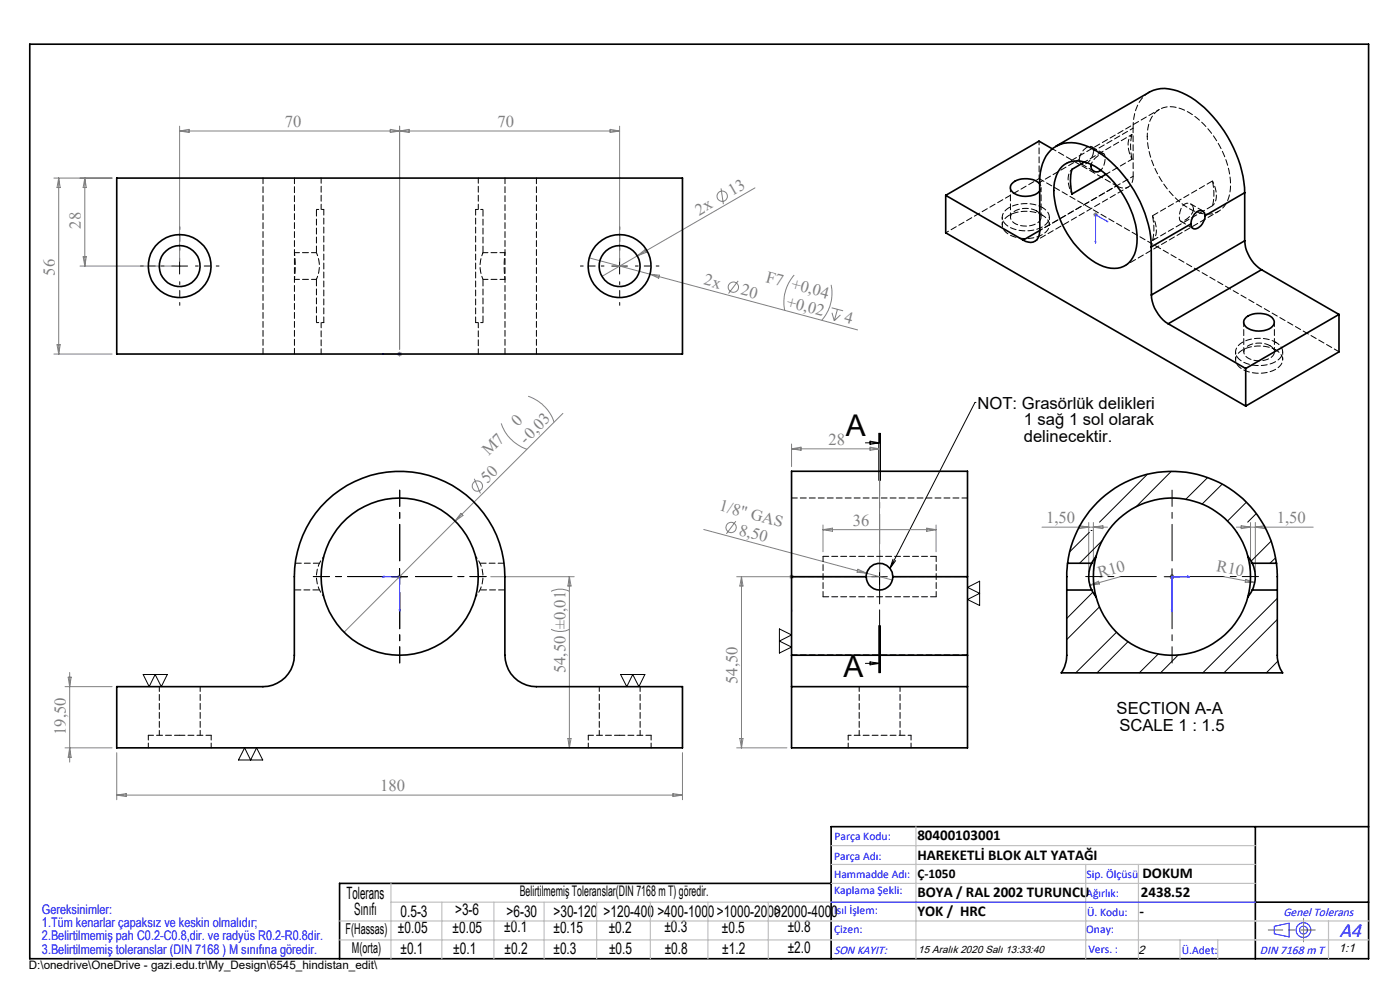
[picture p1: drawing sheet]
<svg xmlns="http://www.w3.org/2000/svg" width="297mm" height="210mm" viewBox="0 0 297 210" stroke-linecap="round" stroke-linejoin="round" font-family="sans-serif">
<g fill="none" stroke="#808080" stroke-width=".21">
<path d="M11.4 37.8h12.4M12.5 37.8l.3 2h-.7zM12.5 37.8v37.3M18 37.8v18.6M18 37.8l.3 2h-.7zM38.1 26.8v28.6M38.1 27.8l2-.4v.7zM82.8 27.4l2 .4-2 .3zM84.8 26.8v47.3M84.8 27.8l2-.4v.7zM129.4 27.4l2 .4-2 .3zM131.4 27.8h-93.3"/>
<path d="M131.4 26.8v28.6M153 40l.5 3.3M160.2 39.9l-25 14.4M17 56.4h20.1M17.6 54.5h.7l-.3 1.9zM125 54.7l12.9 3.5M135.2 54.3l-7.5 4.3M135.2 54.3l1.6-1.3 .3 .5zM137.9 58.2l44 11.8M137.9 58.2l2 .2-.2 .6zM156.6 59.6l-2 2.7M168.5 58.3a8.7 8.7 0 0 0-2 7.6"/>
<path d="M231.9 45.5h1M232.1 45.2l.7 .7M232.4 45v1M232.8 45.2l-.7 .7M11.4 75.1h12.4M12.1 73.1h.7l-.3 2zM84.3 75.1h1M84.4 74.7l.7 .8M84.8 74.6v1M85.1 74.7l-.7 .8M176.3 60.4a8.8 8.8 0 0 1-2 7.6M176.4 65.3l2.5 .6"/>
<path d="M176.5 66.3l.5 1.7M177.7 65.6l-.7 2.4M178.3 66.8l-1.3 1.2M106.3 89.8a8.6 8.6 0 0 0 5.5 5.5M112 84.1a8.9 8.9 0 0 1 5.5 5.5M119.4 87.7l-46.4 46.4M167.9 94.2v4.8M167.9 95.2h18.7M167.9 95.2l2-.3v.6zM184.6 94.9l2 .3-2 .3zM186.6 94.2v27.1M97.8 108.9l.4 .5-1.6 1.1z"/>
<path d="M100.6 101.6l1.3 3.1M149.3 112.3l34.5 9.3M156.1 110.6l-2 2.6M174.6 111.4v5.6M174.6 112.4h24M174.6 112.4l2-.4v.7zM196.6 112l2 .4-2 .3zM198.6 111.4v5.6M221.1 111.8h13.8M229 111.5l2 .3-2 .3zM231 110.8v10.5M232 110.8v10.5"/>
<path d="M232 111.8l2-.3v.6zM262.3 111.8h16.3M263.3 111.5l2 .3-2 .3zM265.3 110.8v10.5M266.3 110.8v10.5M266.3 111.8l2-.3v.6zM84.3 122.3h1M84.4 122l.7 .7M84.8 121.8v1M104.1 122.3h17.7M116.9 133.5a4.3 4.3 0 0 0 3.9 0M116.9 125.4a4.3 4.3 0 0 1 3.9 0"/>
<path d="M120.8 122.3l.3 2h-.6zM120.8 122.3v36.3M156.3 122.3h29.3M157.3 122.3v36.3M157.3 122.3l.3 2h-.6zM167.6 122l.7 .7M167.9 121.8v1M168.3 122l-.7 .7M182 120.7l1.8 .9-2-.2zM183.8 121.6l5.5 1.4M184.3 120.7l-.4 .7M231.2 124.1l1.8-.8 .2 .6z"/>
<path d="M237.6 122.3l-6.4 1.8M248.1 122.3h1M248.3 122l.7 .7M248.6 121.8v1M249 122l-.7 .7M259.6 122.3l6.6 1.3M264.3 122.9l1.9 .7-2-.1zM13.8 158.6h10M13.8 145.7h10M14.5 143.6h.6l-.3 2.1zM14.8 142.7v19M14.8 158.6l.3 2h-.6z"/>
<path d="M24.8 159.7v9.9M120.5 156.7h.6l-.3 1.9zM144.8 159.7v9.9M156.3 158.6h10.6M157 156.7h.6l-.3 1.9zM24.8 168.7h120M24.8 168.7l2-.4v.7zM142.8 168.3l2 .4-2 .3z"/>
<circle cx="153.2" cy="41.6" r="1.09"/>
<circle cx="155.6" cy="60.9" r="1.09"/>
<circle cx="101.3" cy="103.1" r="1.09"/>
<circle cx="155.1" cy="111.9" r="1.08"/>
</g>
<g fill="none" stroke="#00f" stroke-width=".21">
<path d="M232.3 51.3h.2l-.1 .3zM234.8 46.8l.2 .3-.2-.1zM235 47.1l-2.6-1.6v6.1M81.1 75.1h.4h-.4M81.1 75.1h3.7M84.7 75.1h.2zM84.8 75.1h.1M81.1 122.3l.4-.1v.2zM81.1 122.3h3.7v7.4M84.7 129.4h.2l-.1 .3zM167.9 122.2v.2zM167.9 129.7v-.3v.3"/>
<path d="M167.9 122.3h.1M167.9 122.3v7.4M248.5 129.4h.2l-.1 .3zM252 122.2l.3 .1-.3 .1zM252.3 122.3h-3.7v7.4M176.3 191.4h90M270.3 196.5l3.2-.7v2.9l-3.2-.6z"/>
<circle cx="276.5" cy="197.3" r="1.57"/>
<circle cx="276.5" cy="197.3" r=".83"/>
</g>
<path d="M84.8 119v-15M248.6 119v-15M81.5 122.3h-15M84.8 125.6v15M88.1 122.3h15M245.3 122.3h-15M248.6 125.6v15M252 122.3h15" fill="none" stroke="#000" stroke-width=".21" stroke-dasharray="15.2 1.3 1.3 1.3" stroke-dashoffset="7.5"/>
<path d="M34.8 56.4h-5M38.1 53.1v-5M38.1 59.8v5M41.5 56.4h5M128.1 56.4h-5M131.5 53.1v-5M131.5 59.8v5M134.8 56.4h5" fill="none" stroke="#000" stroke-width=".21" stroke-dasharray="15.2 1.3 1.3 1.3" stroke-dashoffset="14.6"/>
<path d="M186.6 119v-1.2M183.3 122.3h-1.2M186.6 125.6v1.2M189.9 122.3h1.2" fill="none" stroke="#000" stroke-width=".21" stroke-dasharray="15.2 1.3 1.3 1.3"/>
<path d="M186.6 142.7v-50.8" fill="none" stroke="#000" stroke-width=".21" stroke-dasharray="6.3 1.3 1.3 1.3" stroke-dashoffset="3.2"/>
<g fill="none" stroke="#000" stroke-width=".21">
<path d="M36.4 56.4h3.4M38.1 54.8v3.3M129.8 56.4h3.3M131.4 54.8v3.3M183.6 93.9h3M184.6 93.6l2 .3-2 .4zM186.4 91.9v10zM186.6 91.9v10M186.8 91.9v10M206.8 85.4h.1M206.8 85.4l-18 35.2M189.4 118.6l-.6 2"/>
<path d="M190 118.9l-1.2 1.7M83.1 122.3h3.3M84.8 120.6v3.4M165.3 133.4l2.6 1.3-2.6 1.3 2.6 1.3-2.6 1.2zM184.9 122.3h3.3M186.4 132.7v10M186.6 120.6v3.4M186.6 132.7v10M186.8 132.7v10M205.2 124.6l2.6-1.3v5.1l-2.6-1.2 2.6-1.3zM247 122.3h3.3M248.6 120.6v3.4"/>
<path d="M30.4 143.1h5.1l-1.3 2.6-1.3-2.6-1.3 2.6zM51.9 158.6l1.3 2.6 1.2-2.6 1.3 2.6h-5.1zM131.7 143.1h5.1l-1.3 2.6-1.3-2.6-1.2 2.6zM183.6 140.7h3M184.6 140.4l2 .3-2 .3z"/>
</g>
<path d="M6.3 9.4h284v194h-284zM266.3 175.4v28M290.3 175.4h-114v28M176.3 187.4h-104.3v16M266.3 191.4h24" fill="none" stroke="#000" stroke-width=".35"/>
<path d="M279 197.3h-9.9" fill="none" stroke="#f00" stroke-width=".21" stroke-dasharray="15.2 1.3 1.3 1.3" stroke-dashoffset="12.2"/>
<path d="M276.5 197.3v2.5M276.5 197.3v-2.5" fill="none" stroke="#808080" stroke-width=".21" stroke-dasharray="15.2 1.3 1.3 1.3"/>
<g fill="none" stroke="#c0c0c0" stroke-width=".25">
<path d="M176.3 179.4h90M194.3 175.4v28M72 199.4h218.3M72 195.4h218.3M82.9 187.4v16M82.9 191.4h183.4M93.7 191.4v12M104.8 191.4v12M115.4 191.4v12M126.6 191.4v12M138 191.4v12M150.2 191.4v12"/>
<path d="M163 191.4v12M176.3 183.4h90M176.3 187.4h90M230.3 183.4v20M241.5 183.4v20M250.3 199.4v4M258.3 199.4v4M281.8 195.4v8"/>
</g>
<g fill="#00f">
<path d="M81.1 122.3l.4-.1v.2zM84.7 129.4h.2l-.1 .3z"/>
<path d="M81.1 75.1h.4zM84.7 75.1h.2z"/>
<path d="M167.9 122.2v.2zM167.9 129.4v.3z"/>
<path d="M252 122.2v.2l.3-.1zM248.5 129.4l.1 .3 .1-.3zM252 122.2v.2l.3-.1zM248.5 129.4l.1 .3 .1-.3zM234.8 46.8v.2l.2 .1zM232.3 51.3l.1 .3 .1-.3z"/>
</g>
<g fill="none" stroke="#000" stroke-width=".35">
<path d="M24.8 37.8h120v37.3h-120zM220.6 39a4.5 4.5 0 0 0-6 0 1.35 1.35 0 0 0 .8 2.2 4.7 4.7 0 0 0 5.2-.7M223.2 31.6l-2.8-1.7-19.8 11.5M224 31l19.8-11.4a7.2 7.2 0 0 1 7 .1 23.8 23.8 0 0 1 10.9 11.6 23.7 23.7 0 0 1 2.4 9.6M225.3 35.3a5.1 5.1 0 0 1 5.5-.7 18.4 18.4 0 0 1 9.8 12 11 11 0 0 1-.3 8 4.8 4.8 0 0 1-6.3 1.9 18.7 18.7 0 0 1-10.3-14.1 8.2 8.2 0 0 1 1.6-7.1zM230.1 34.4l-2.7 1.5a10.8 10.8 0 0 0 0 5.3l7.2-4.2M231.5 34.9a1.2 1.2 0 0 0 .5 1.4 1.2 1.2 0 0 0 1.5-.2M200.6 41.4v8l63.7 36.7M200.6 41.4l16.5 9.5M220.6 48.9v-10.2a8.9 8.9 0 0 1 2.9-7.3 7.3 7.3 0 0 1 7.4-.3 24.7 24.7 0 0 1 12 14.2l.4 1.2a18.3 18.3 0 0 1 .9 5.9M220.6 48.9a2.22 2.22 0 0 1-1.9 2.5l-1.1-.2-.5-.3M220.6 48.9l-3.5 2"/>
<path d="M244.2 52.4l.1 10.2M252.6 47.5l-8.4 4.9M255.7 45.7a1.04 1.04 0 0 0-.6-1 1.04 1.04 0 0 0-1.2 .2 3.7 3.7 0 0 0-1.3 2.6M255.7 45.7a2.67 2.67 0 0 1-2.5 2.8 1.02 1.02 0 0 1-.6-1M264.1 51.1a7.9 7.9 0 0 0 3.5 6.1M264.1 40.9l-8.4 4.8M264.1 51.1l-19.8 11.5M264.1 40.9v10.2M267.6 57.2l-19.8 11.5M267.6 57.2l16.5 9.5M244.3 62.6a7.9 7.9 0 0 0 3.5 6.1M247.8 68.7l16.5 9.5"/>
<path d="M264.3 78.2v7.9M264.4 67.3a4.6 4.6 0 0 1 5.7 .4 1.6 1.6 0 0 1-1.4 2.3 4.2 4.2 0 0 1-4.7-1.1 1.24 1.24 0 0 1 .4-1.6zM284.1 66.7v7.9l-19.8 11.5M284.1 66.7l-19.8 11.5M226.5 119.5l-.2 1.9v3.8M226.5 119.5a22.3 22.3 0 0 1 22.1-19.5 22.3 22.3 0 0 1 22.2 19.5M226.5 119.5h5.1M231.6 119.5a6.7 6.7 0 0 0 0 5.7M232.5 118a16.7 16.7 0 0 1 16.1-12.4 16.7 16.7 0 0 1 16.1 12.4M232.5 118l-.9 1.5M232.5 118a16.6 16.6 0 0 0 0 8.6M264.7 118l1 1.5"/>
<path d="M264.7 118a16.6 16.6 0 0 1 0 8.6M265.7 119.5a6.7 6.7 0 0 1 0 5.7M265.7 119.5h5.1M270.8 119.5l.2 5.7M167.9 139v6.7M167.9 122.3v-22.3h37.3v22.3M167.9 122.3v16.7M167.9 139h37.3M167.9 122.3h15.9M183.8 122.3a2.82 2.82 0 0 1 2.8-2.8 2.82 2.82 0 0 1 2.8 2.8M183.8 122.3a2.82 2.82 0 0 0 2.8 2.9 2.82 2.82 0 0 0 2.8-2.9M189.4 122.3h15.8"/>
<path d="M205.2 139v6.7M205.2 122.3v16.7M226.3 125.2v13.8a7.1 7.1 0 0 1-1.2 3.7h47a6.7 6.7 0 0 1-1.1-3.7v-13.8M226.3 125.2h5.3M231.6 125.2l.9 1.4M232.5 126.6a16.7 16.7 0 0 0 16.1 12.4 16.7 16.7 0 0 0 16.1-12.4M265.7 125.2l-1 1.4M265.7 125.2h5.3M24.8 145.7h31a6.6 6.6 0 0 0 6.6-6.7v-16.7a22.3 22.3 0 0 1 22.4-22.3 22.3 22.3 0 0 1 22.3 22.3v16.7a6.7 6.7 0 0 0 6.7 6.7h31v12.9h-120zM167.9 145.7h37.3M167.9 145.7v12.9h37.3v-12.9"/>
<circle cx="38.1" cy="56.4" r="6.7"/>
<circle cx="38.1" cy="56.4" r="4.3"/>
<circle cx="131.4" cy="56.4" r="6.7"/>
<circle cx="131.5" cy="56.4" r="4.3"/>
<circle cx="84.8" cy="122.3" r="16.7"/>
</g>
<path d="M227.4 35.9a4 4 0 0 0-.3 4.6l.3 .7M231.5 34.9a3.4 3.4 0 0 1 2.6-2.3 1.66 1.66 0 0 1 .3 1.8l-.5 1.3-.4 .4M240.1 28.5a4 4 0 0 0-.3 4.6l.3 .7M257.2 38.4a5 5 0 0 1 .3 4.9l-.3 .3M62.5 53.6a22.3 22.3 0 0 1 0 5.7M107.1 53.6a22.3 22.3 0 0 0 0 5.7M244.5 45.8a5 5 0 0 1 .3 4.9l-.3 .3M68.7 118a6.7 6.7 0 0 0 0 8.6M100.9 118a6.7 6.7 0 0 1 0 8.6" fill="none" stroke="#000" stroke-width=".21" stroke-dasharray="1.3 .6" stroke-dashoffset=".7"/>
<g fill="none" stroke="#000" stroke-width=".21" stroke-dasharray="1.3 .6" stroke-dashoffset=".2">
<path d="M68.1 37.8v6.6M62.5 59.3h4.6M67.1 53.6h-4.6M101.5 44.4v-6.6M102.5 59.3h4.6M107.1 53.6h-4.7M68.1 68.4v6.7M101.5 75.1v-6.7M174.6 118v8.6M198.6 118v8.6M33.8 145.6v10.4M38.1 156h-6.6"/>
<path d="M42.5 156v-10.4M44.8 156h-6.7M127.1 145.6v10.4M131.5 156h-6.7M135.8 156v-10.4M138.1 156h-6.6M182.3 145.6v10.4M190.9 156v-10.4"/>
</g>
<g fill="none" stroke="#000" stroke-width=".21" stroke-dasharray="1.3 .6" stroke-dashoffset=".3">
<path d="M214.4 39.8v6.3M234.6 37l5.5-3.2M240.4 27.2v10.2M220.9 46.1v-6.3M263.8 68.3l.1 6.4M270.4 74.6l-.1-6.3M167.9 122.3h15.9M189.4 122.3h15.9M31.5 156v2.6M44.8 158.6v-2.6M124.8 156v2.6M138.1 158.6v-2.6"/>
<path d="M179.9 156v2.6M193.3 158.6v-2.6"/>
</g>
<path d="M253.2 44.3a1.25 1.25 0 0 0-1-1.2 1.25 1.25 0 0 0-1.4 .6 3.3 3.3 0 0 0-.4 3.2 3.2 3.2 0 0 0 2.8-2.6M67.7 119.5h-5.1M107 119.5h-5.2M189.4 122v.5" fill="none" stroke="#000" stroke-width=".21" stroke-dasharray="1.3 .6"/>
<path d="M229 33.8a.99 .99 0 0 0 .6 1.1 .99 .99 0 0 0 1.2-.5l.9-1.1 .3-1.2M232 32.1l-.3-.9a1.43 1.43 0 0 0-1.8 .6 3 3 0 0 0-.9 2M240.1 28.5a11.7 11.7 0 0 0 0 5.3M240.4 37.4a2.15 2.15 0 0 1-1 2.3 2.15 2.15 0 0 1-2.5-.3M257.2 38.4l-12.7 7.4M67.1 44.4v9.2M244.5 51l12.7-7.4M244.5 51a11.7 11.7 0 0 0 0-5.2M257.2 43.6a11.7 11.7 0 0 0 0-5.2M102.5 68.4v-9.1M62.5 125.1h5.2M101.8 125.1h5.3" fill="none" stroke="#000" stroke-width=".21" stroke-dasharray="1.3 .6" stroke-dashoffset="-.1"/>
<path d="M220.4 37.9l-19.8 11.5M240.1 28.5l-10 5.9M243.4 28.9a19.3 19.3 0 0 0 9.7 15.8 5.5 5.5 0 0 0 6.2-.5 7.8 7.8 0 0 0 1.6-7 19.4 19.4 0 0 0-9.5-13.8 5.5 5.5 0 0 0-6.2 .4 6.7 6.7 0 0 0-1.8 5.1M245.9 23.2l-19.8 11.5M67.1 59.2a6.7 6.7 0 0 0 0-5.6M102.4 53.6h.1a6.7 6.7 0 0 0 0 5.7M219.6 51.2l19.8-11.5M220.6 48.9l19.8-11.5M238.7 56.3l19.8-11.5M193.3 156h-13.4" fill="none" stroke="#000" stroke-width=".21" stroke-dasharray="1.3 .6" stroke-dashoffset=".6"/>
<g fill="none" stroke="#000" stroke-width=".21" stroke-dasharray="1.3 .6" stroke-dashoffset=".1">
<path d="M243.8 19.5a8.3 8.3 0 0 0-3.4 7.7M229.4 34.8l2.6 1.5M234.2 32.6l-2.6-1.5M219.9 44.7a4.6 4.6 0 0 0-5.3 .7 1.42 1.42 0 0 0 .9 2.1 4.5 4.5 0 0 0 5.2-.9 1.4 1.4 0 0 0-.8-1.9M250.5 46.9l2.6 1.6M255.2 44.7l-2.6-1.5M55.8 75.1v-37.3M62.5 75.1v-37.3M68.7 68.4v-24M100.9 68.4v-24M107.1 75.1v-37.3M113.8 75.1v-37.3"/>
<path d="M269.4 73.3a4.6 4.6 0 0 0-5.3 .7 1.42 1.42 0 0 0 .9 2.1 4.5 4.5 0 0 0 5.2-.9 1.4 1.4 0 0 0-.8-1.9M284.1 74.6l-63.7-36.7M198.6 118h-24M205.3 105.6h-37.4M167.9 139h37.4M174.6 126.6h24"/>
</g>
<g fill="none" stroke="#000" stroke-width=".21">
<path d="M248.5 100l-7.5 7.5M231.1 112.9l-4.2 4.2M231.5 112.5h.1M233.8 114.7l-4.8 4.8M243.4 100.6l-10.1 10.2M256.2 101.3l-4.6 4.6M259.3 102.7l-4.3 4.2M262.5 112.9l-.1 .1M264.4 106.5l-4 4M266.5 108.9l-1.8 1.9M269.7 114.8l-4.3 4.2M270.6 118.3l-1.2 1.2"/>
<path d="M231.8 125.6l-5.5 5.6M233.3 128.7l-7 7M236.9 134.1l-8.7 8.6M239.3 136.1l-6.6 6.6M245.7 138.7l-4 4M250 138.9l-3.8 3.8M271 126.9l-15.8 15.8M271 131.4l-11.4 11.3M271.1 140.3l-2.5 2.4"/>
</g>
<path d="M220.6 39v.1a1.17 1.17 0 0 1 0 1.4M67.1 44.4h1.6M102.5 44.4h-1.6M212.6 46.1v1.6M220.6 48.9l16.3-9.5M222.6 47.7v-1.6M67.1 68.4h1.6M102.5 68.4h-1.6M262.1 74.7v1.6M272.1 76.3v-1.7" fill="none" stroke="#000" stroke-width=".21" stroke-dasharray="1.3 .6" stroke-dashoffset=".8"/>
<path d="M67.1 59.2v9.2M102.5 53.6v-9.2" fill="none" stroke="#000" stroke-width=".21" stroke-dasharray="1.3 .6" stroke-dashoffset="-.2"/>
<path d="M220.4 37.9v-8M220.6 38.7l8.4-4.9M232 32.1l8.4-4.9" fill="none" stroke="#000" stroke-width=".21" stroke-dasharray="1.3 .6" stroke-dashoffset=".5"/>
<path d="M236.9 39.4l-13.6-7.8M221.2 44a2.18 2.18 0 0 1 1.4 2.2 2.18 2.18 0 0 1-1.6 2 7.5 7.5 0 0 1-7.6-.6 2.04 2.04 0 0 1 .6-3.5 7.7 7.7 0 0 1 7.2-.1M221.2 45.7a2.18 2.18 0 0 1 1.4 2.1 2.18 2.18 0 0 1-1.6 2 7.5 7.5 0 0 1-7.6-.5 2.04 2.04 0 0 1 .6-3.6 7.7 7.7 0 0 1 7.2 0M270.6 72.6a2.18 2.18 0 0 1 1.5 2.1 2.18 2.18 0 0 1-1.6 2.1 7.5 7.5 0 0 1-7.6-.6 2.04 2.04 0 0 1 .6-3.5 7.7 7.7 0 0 1 7.1-.1M270.7 74.2a2.18 2.18 0 0 1 1.4 2.2 2.18 2.18 0 0 1-1.6 2 7.5 7.5 0 0 1-7.6-.6 2.04 2.04 0 0 1 .6-3.5 7.7 7.7 0 0 1 7.2-.1" fill="none" stroke="#000" stroke-width=".21" stroke-dasharray="1.3 .6" stroke-dashoffset=".4"/>
<g font-size="6.3">
<text x="179.4" y="92.5">A</text>
<text x="178.9" y="143.6">A</text>
</g>
<text font-size="4.4" fill="#00f" x="284.2" y="198.7">A4</text>
<g font-size="3.6">
<text x="73.5" y="190.7">Tolerans</text>
<text x="75.1" y="194.1">Sınıfı</text>
</g>
<g font-size="3.5" fill="#808080">
<text x="60.4" y="26.9">70</text>
<text x="105.5" y="26.9">70</text>
<text x="155.3" y="41.7" transform="rotate(-30 155.3 41.7)">13</text>
<text x="148.3" y="45.7" transform="rotate(-30 148.3 45.7)">2x</text>
<text x="17.2" y="48.5" transform="rotate(-90 17.2 48.5)">28</text>
<text x="11.6" y="58.4" transform="rotate(-90 11.6 58.4)">56</text>
<text x="162.3" y="59.8" transform="rotate(15 162.3 59.8)">F7 +0,04</text>
<text x="149.2" y="60.3" transform="rotate(15 149.2 60.3)">2x</text>
<text x="157" y="62.4" transform="rotate(15 157 62.4)">20</text>
<text x="166.7" y="65" transform="rotate(15 166.7 65)">+0,02</text>
<text x="178.9" y="68.3" transform="rotate(15 178.9 68.3)">4</text>
<text x="109.9" y="90.6" transform="rotate(-45 109.9 90.6)">0</text>
<text x="111.5" y="94.4" transform="rotate(-45 111.5 94.4)">-0,03</text>
<text x="175.8" y="94.3">28</text>
<text x="103.7" y="96.7" transform="rotate(-45 103.7 96.7)">M7</text>
<text x="103.3" y="102.6" transform="rotate(-45 103.3 102.6)">50</text>
<text x="152.5" y="108.3" transform="rotate(15 152.5 108.3)">1/8&quot; GAS</text>
<text x="156.6" y="113.4" transform="rotate(15 156.6 113.4)">8,50</text>
<text x="180.9" y="111.5">36</text>
<text x="221.9" y="111">1,50</text>
<text x="270.8" y="111">1,50</text>
<text x="233.2" y="122.7" transform="rotate(-16 233.2 122.7)">R10</text>
<text x="258" y="121.1" transform="rotate(11 258 121.1)">R10</text>
<text x="120" y="142.8" transform="rotate(-90 120 142.8)">54,50 ±0,01</text>
<text x="156.5" y="145.1" transform="rotate(-90 156.5 145.1)">54,50</text>
<text x="14" y="155.9" transform="rotate(-90 14 155.9)">19,50</text>
<text x="80.7" y="167.8">180</text>
</g>
<g font-size="3.5">
<text x="207.4" y="86.7">NOT: Grasörlük delikleri</text>
<text x="217.2" y="90.2">1 sağ 1 sol olarak</text>
<text x="217.2" y="93.8">delinecektir.</text>
<text x="236.9" y="151.5">SECTION A-A</text>
<text x="237.5" y="155">SCALE 1 : 1.5</text>
</g>
<g font-size="3.4">
<text x="84.4" y="198">±0.05</text>
<text x="85" y="194.4">0.5-3</text>
<text x="96" y="197.8">±0.05</text>
<text x="96.5" y="194.2">&gt;3-6</text>
<text x="107" y="197.8">±0.1</text>
<text x="107.5" y="194.5">&gt;6-30</text>
<text x="117.4" y="194.5">&gt;30-120</text>
<text x="117.4" y="197.9">±0.15</text>
<text x="128" y="194.5">&gt;120-400</text>
<text x="129.1" y="197.8">±0.2</text>
<text x="139.5" y="194.5">&gt;400-1000&gt;1000-2000&gt;2000-4000</text>
<text x="140.9" y="197.8">±0.3</text>
<text x="153.1" y="197.8">±0.5</text>
<text x="167.1" y="197.7">±0.8</text>
<text x="85" y="202.3">±0.1</text>
<text x="96.2" y="202.3">±0.1</text>
<text x="107" y="202.3">±0.2</text>
<text x="117.4" y="202.4">±0.3</text>
<text x="129.2" y="202.3">±0.5</text>
<text x="141" y="202.3">±0.8</text>
<text x="153.2" y="202.3">±1.2</text>
<text x="167.1" y="202.2">±2.0</text>
</g>
<g font-size="3.2">
<text x="194.6" y="178.2">80400103001</text>
<text x="194.6" y="182.4">HAREKETLİ BLOK ALT YATAĞI</text>
<text x="194.6" y="190.2">BOYA / RAL 2002 TURUNCU</text>
<text x="242" y="190.2">2438.52</text>
<text x="242.4" y="186.2">DOKUM</text>
<text x="194.6" y="194.3">YOK / HRC</text>
<text x="241.7" y="194.3">-</text>
<text x="73.3" y="198.1">F(Hassas)</text>
<text x="74.7" y="202.2">M(orta)</text>
</g>
<text font-size="3.1" x="110.3" y="190.1">Belirtilmemiş Toleranslar(DIN 7168 m T) göredir.</text>
<text font-size="2.8" x="194.6" y="186.2">Ç-1050</text>
<g font-size="2.8" fill="#0000e8">
<text x="8.9" y="193.8">Gereksinimler:</text>
<text x="8.9" y="196.6">1.Tüm kenarlar çapaksız ve keskin olmalıdır;</text>
<text x="8.9" y="199.5">2.Belirtilmemiş pah C0.2-C0.8,dir. ve radyüs R0.2-R0.8dir.</text>
<text x="8.9" y="202.3">3.Belirtilmemiş toleranslar (DIN 7168 ) M sınıfına göredir.</text>
</g>
<g font-size="2.6" fill="#00f">
<text x="272.3" y="194.3">Genel Tolerans</text>
<text x="176.9" y="202.3">SON KAYIT:</text>
<text x="267.3" y="202.4">DIN 7168 m T</text>
</g>
<g font-size="2.6">
<text x="241.4" y="202.3">2</text>
<text x="284" y="202">1:1</text>
</g>
<g font-size="2.5" fill="#00f">
<text x="177" y="178.2">Parça Kodu:</text>
<text x="177" y="182.4">Parça Adı:</text>
<text x="176.9" y="186.2">Hammadde Adı:</text>
<text x="177" y="189.7">Kaplama Şekli:</text>
<text x="230.5" y="190.2">Ağırlık:</text>
<text x="230.5" y="186.2">Sip. Ölçüsü</text>
<text x="176.9" y="193.9">Isıl İşlem:</text>
<text x="177" y="197.8">Çizen:</text>
<text x="230.4" y="197.8">Onay:</text>
<text x="230.6" y="194.3">Ü. Kodu:</text>
<text x="230.9" y="202.1">Vers. :</text>
<text x="250.7" y="202.4">Ü.Adet:</text>
</g>
<text font-size="2.5" x="6.1" y="205.5">D:\onedrive\OneDrive - gazi.edu.tr\My_Design\6545_hindistan_edit\</text>
<text font-size="2.2" x="194.8" y="202.1">15 Aralık 2020 Salı 13:33:40</text>
</svg>
